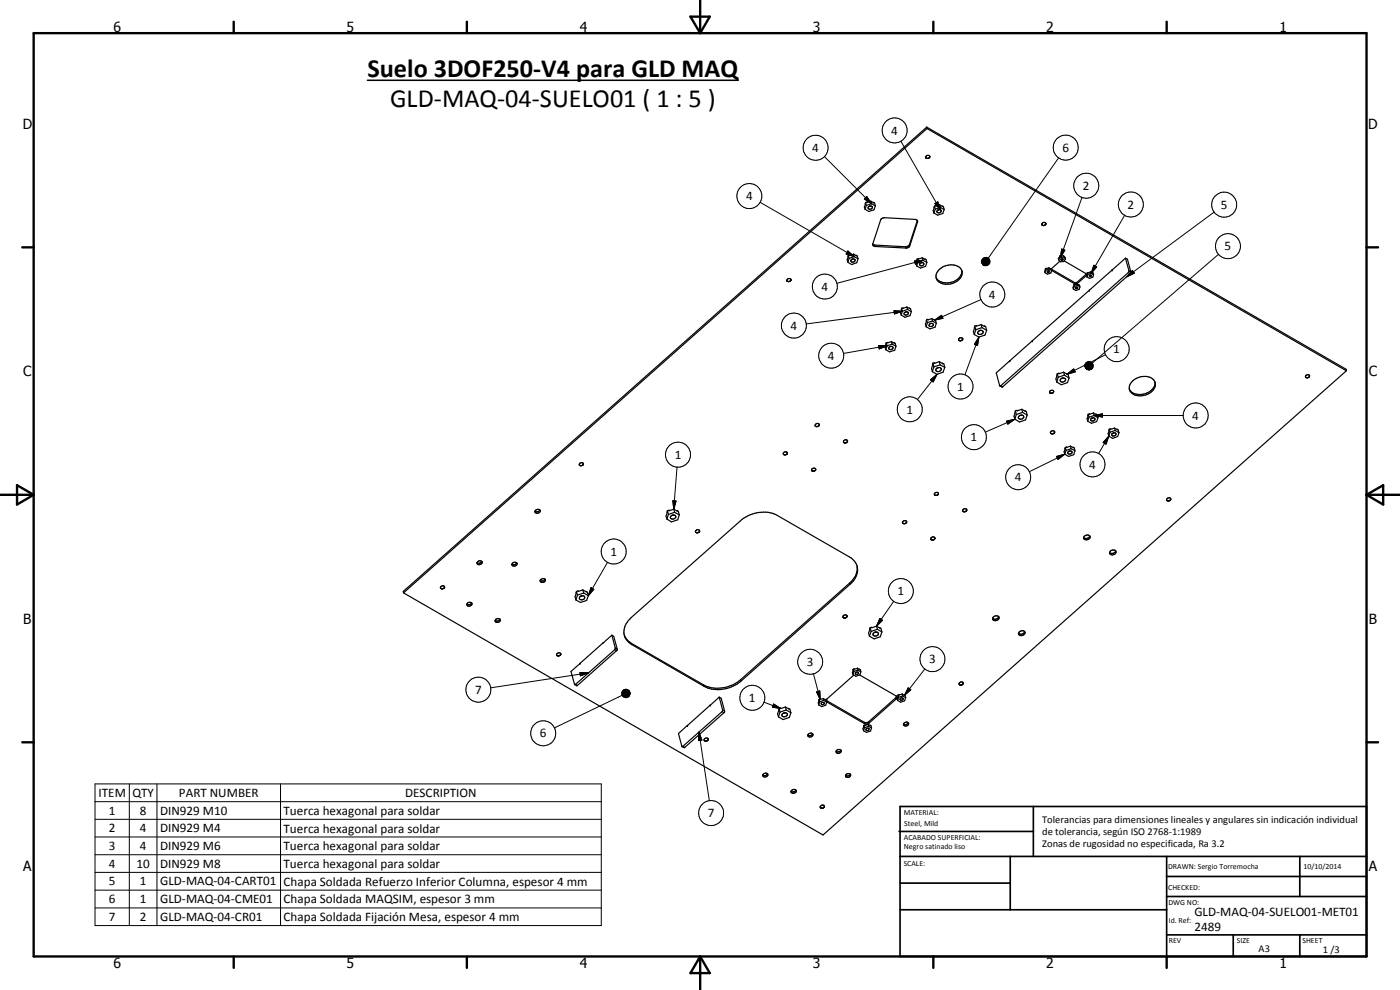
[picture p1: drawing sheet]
<svg xmlns="http://www.w3.org/2000/svg" width="420mm" height="297mm" viewBox="0 0 420 297" stroke-linecap="round" stroke-linejoin="round" font-family="sans-serif">
<g fill="none" stroke="#000" stroke-width=".35">
<path d="M278.1 38.1l-157.1 139.4 .1 .4M278.1 38.1l125.9 72.7 .1 .5M278.1 38.1l.1 .5M278.2 38.6l125.9 72.7M278.2 38.6l-157.1 139.3M277.8 47.2l.1 .2M277.9 47.4v.1M277.9 47.5h.4M278.6 47.5h-.1M278.8 47.4l-.8 .1M279 46.9a.64 .64 0 0 0-.8-.2 .64 .64 0 0 0-.3 .7M279 46.9v.1"/>
<path d="M279 46.9l-.2 .5M279 47v.2M254.6 76.6l-.4 1.3 .3 .8M254.6 76.6l.2 .9M254.8 77.5l-.3 1.2M255.4 78a.61 .61 0 0 1 .7-.3 .61 .61 0 0 1 .5 .6 .59 .59 0 0 1-.7 .4 .59 .59 0 0 1-.5-.7zM256 77.7l-.3 .1M256.2 76.2l-1.6 .4M256.2 76.2l1 .6 .3 .8M256.2 76.2l.2 .8M256.4 77l1.1 .6M256.4 77l-1.6 .5"/>
<path d="M257.5 77.6l-.4 1.2-1.5 .6-1.1-.7M259.8 60.7l-.4 1.4 .2 .7M259.8 60.7l.2 .9M260 61.6l-.4 1.2M260.6 62.1a.64 .64 0 0 1 .7-.3 .64 .64 0 0 1 .5 .6 .63 .63 0 0 1-.7 .4 .63 .63 0 0 1-.5-.5zM261.2 61.8h-.1M261.4 60.4l-1.6 .3M261.4 60.4l1.1 .5 .2 .9M261.4 60.4l.2 .7M261.6 61.1l1.1 .7M261.6 61.1l-1.6 .5M262.7 61.8l-.4 1.1-1.5 .6-1.2-.7"/>
<path d="M264.4 65.7l1.1-.4 9.1 .5 .6 .2 .2 .5-2.5 7.6-1 .3-9.2-.4-.7-.3-.1-.5zM275.2 77.7l-.3 1.3 .2 .8M275.2 77.7l.3 .9M275.3 66.1l-2.3 7.2-.6 .6-.7 .1-9.4-.5-.4-.2M275.5 78.6l-.4 1.2M276 79.1l.9-.3a.56 .56 0 0 1-.1 .9 .56 .56 0 0 1-.8-.6zM276.6 78.8l-.2 .1M276.8 77.3l-1.6 .4M276.8 77.3l1.1 .6 .3 .8M276.8 77.3l.2 .8M277 78.1l1.2 .6M277 78.1l-1.5 .5"/>
<path d="M278.2 78.7l-.4 1.2-1.5 .5-1.2-.6M280.4 61.8l-.3 1.4 .2 .7M280.4 61.8l.3 .9M280.7 62.7l-.4 1.2M281.3 63.2l.4-.3 .6 .1a.62 .62 0 0 1-.2 .8 .62 .62 0 0 1-.9-.2zM281.8 62.9l-.2 .1M282 61.5l-1.6 .3M282 61.5l1.1 .5 .3 .9M282 61.5l.2 .7M282.2 62.2l1.2 .7M282.2 62.2l-1.5 .5M283.4 62.9l-.5 1.2-1.5 .5-1.1-.7"/>
<path d="M312.7 67.4a.63 .63 0 0 1 .5-.6 .63 .63 0 0 1 .7 .4l-.6 .4M312.7 67.4l.1 .2M312.8 67.6l.4 .1M313.8 67.4l-.7 .3-.3-.1M313.9 67.2l-.1 .1M318 78.4l-2.5 2.3M318.1 76.8l-.5 .8 .1 .4M318.1 76.8h1.1M318.1 76.8l.2 .5M318.3 77.3l-.6 .7M318.5 77.8l.4-.2a.27 .27 0 0 1-.1 .5 .27 .27 0 0 1-.3-.3zM319.2 76.8l.5 1"/>
<path d="M319.2 76.8l.1 .3M319.3 77.1l.4 .7M319.3 77.1l-1 .2M319.4 78.3l6.8 4.1M319.7 77.8l-.5 .7h-1l-.5-.5M337.8 77.5l-34.8 30.8M337.8 77.5l.6 .3 1 3.8-.2 .4-38.3 34-.2 .1-.6-.3M337.8 77.5l1 3.8-.1 .4-38.6 34.1-1.1-3.9 4.1-3.7M236.3 84.4l.3 .1M236.8 84.5h-.2M237.1 84.3l-.3 .2M237.2 84.3a.5 .5 0 0 0 0-.7 .5 .5 0 0 0-.8 .1l-.3 .4 .2 .3"/>
<path d="M237.2 84.3l-.6 .2M237.3 84.1l-.2 .2M237.4 83.9v.2M270.6 92.5l-.4 1.3 .3 .7M270.6 92.5l.2 .9M270.8 93.4l-.3 1.1M271.4 93.9a.57 .57 0 0 1 .8-.4 .57 .57 0 0 1 .3 .8 .57 .57 0 0 1-.7 .3 .57 .57 0 0 1-.4-.7zM272 93.6h-.3M272.1 92.1l-1.5 .4M272.1 92.1l1.2 .5 .2 .9M272.1 92.1l.3 .7M272.4 92.8l1.1 .7"/>
<path d="M272.4 92.8l-1.6 .6M273.5 93.5l-.4 1.2-1.5 .5-1.1-.7M278.1 95.9l-.4 1.4 .2 .7M278.1 95.9l.2 .9M278.3 96.8l-.4 1.2M279 97.2l.7-.2a.47 .47 0 0 1 .4 .5 .47 .47 0 0 1-.5 .5l-.8-.3zM279.5 97l-.3 .1M279.6 95.6l-1.5 .3M279.6 95.6l1.1 .5 .3 .9M279.6 95.6l.3 .7M279.9 96.3l1.1 .7M279.9 96.3l-1.6 .5"/>
<path d="M281 97l-.4 1.2-1.5 .5-1.2-.7M281.8 81a4.6 4.6 0 0 1 6.7-.1 3.1 3.1 0 0 1-2.3 4 3.8 3.8 0 0 1-5.2-1.5v-1.1zM288.6 81.2a4.1 4.1 0 0 1-4.8 3.7 2.94 2.94 0 0 1-2.8-1.7M292.6 97.8l-.5 1.6 .3 1M292.6 97.8l.3 1.1M292.9 98.9l-.5 1.5M294.2 99.2h-.4M294.2 99.1a.65 .65 0 0 1 .9 .6 .65 .65 0 0 1-.9 .6h-.4a.54 .54 0 0 1-.4-.5 .54 .54 0 0 1 .4-.5M294.3 99.1l-.5 .2M294.5 97.4l-1.9 .4M294.5 97.4l1.3 .6 .3 1.1M294.5 97.4l.2 .9"/>
<path d="M294.7 98.3l1.4 .8M294.7 98.3l-1.8 .6M296.1 99.1l-.5 1.4-1.8 .6-1.4-.7M313.7 80.8h.1M313.7 80.8l-.1 1M313.8 80.6l-.1 .2M313.8 80.6l.1 .5M313.9 81.1l-.3 .7M314.4 81.4l.2-.1 .3 .1-.2 .3h-.3zM314.8 80.3l-1 .3M314.8 80.3l.7 .4M314.8 80.3l.1 .4"/>
<path d="M314.9 80.7l.7 .5M314.9 80.7l-1 .4M315.5 80.7l7.2 4.2 .5-.1 2.8-2.6M315.5 80.7l.1 .5M315.6 81.2l7.3 4.1 3.3-2.8M315.6 81.2l-.2 .7-1 .4-.8-.5M322.3 85.5l-.3 .8 .1 .4M322.3 85.5l.1 .5M322.4 86l-.3 .7M322.9 86.3l.3-.2 .2 .3-.5 .2zM323.2 85.2l-.9 .3M323.2 85.2l.8 .4 .1 .5"/>
<path d="M323.2 85.2l.2 .4M323.4 85.6l.7 .5M323.4 85.6l-1 .4M324.1 86.1l-.2 .7-1 .4-.8-.5M326.3 81.8l-.1 1.3M326.3 81.8l.2 .5M326.5 82.3l-.3 .8M326.9 87v.1M327 82.6l.6 .1-.5 .3zM327.4 81.6l-1.1 .2M327.4 81.6l.7 .4 .1 .4M327.4 81.6l.1 .4"/>
<path d="M327.5 82l.7 .4M327.5 82l-1 .3M328.2 82.4l-.3 .8-.9 .3-.8-.4M333.7 81h.1M266 102.9l-.4 1.3 .2 .7M266 102.9l.2 .9M266.2 103.8l-.4 1.1M266.8 104.2l.9-.3a.59 .59 0 0 1 .1 .9 .59 .59 0 0 1-.9 0zM267.4 103.9l-.3 .1M267.5 102.5l-1.5 .4M267.5 102.5l1.1 .5 .3 .9M267.5 102.5l.2 .8"/>
<path d="M267.7 103.3l-1.5 .5M267.7 103.3l1.2 .6M268.9 103.9l-.4 1.2-1.5 .5-1.2-.7M280 109l-.4 1.6 .2 .9M280 109l.3 1.1M280.3 110.1l-.5 1.4M281 110.7a.75 .75 0 0 1 .9-.5 .75 .75 0 0 1 .5 .9 .88 .88 0 0 1-.8 .4 .88 .88 0 0 1-.8-.5zM281.8 110.3l-.5 .1M281.9 108.5l-1.4 .5-.1-.2-.4 .2M281.9 108.5l1.3 .6 .3 1.1M281.9 108.5l.2 1M282.1 109.5l1.4 .7"/>
<path d="M282.1 109.5l-1.8 .6M283.5 110.2l-.5 1.5-1.8 .6-1.4-.8M287.9 102.2h.1M288.7 102.1l-.3 .1M288.8 102l.2-.3-.3-.4-.8 .1-.2 .7 .7 .1M288.9 101.6v.1M288.9 101.8l-.6 .4M303 108.3h.1M309.8 102.2h.1M315 117.7l.3 .3M316.2 117.4l-.2 .5-.7 .1M316.2 117.4a.65 .65 0 0 0-.7-.3 .65 .65 0 0 0-.5 .6"/>
<path d="M317.3 112.1l-.4 1.6 .2 .9M317.3 112.1l.3 1.1M317.6 113.2l-.5 1.4M318.9 113.5h-.3M319 113.4a.56 .56 0 0 1 .6 .1 .56 .56 0 0 1 .1 .7 .72 .72 0 0 1-.9 .5 .72 .72 0 0 1-.5-.9l.2-.3M319 113.4l-.5 .1M319.1 113.4l-.2 .1M319.2 111.7l-1.9 .4M319.2 111.7l1.3 .6 .3 1.1M319.2 111.7l.2 .9M319.4 112.6l1.4 .8M319.4 112.6l-1.8 .6"/>
<path d="M320.8 113.4l-.4 1.4-1.9 .6-1.4-.8M339.8 114.5a4.7 4.7 0 0 1 6.5-.5 2.97 2.97 0 0 1-2.2 4.4 3.7 3.7 0 0 1-5.1-1.5v-1.1zM346.6 114.6a4.2 4.2 0 0 1-5.2 3.7 2.88 2.88 0 0 1-2.5-1.6M391.8 113v.2M391.9 113.2l.1 .1M392 113.3h.5M393 113l-.4 .3M393 112.9l-.2-.5h-.6l-.4 .4 .2 .5M393 112.8v.3l-.6 .2M404.1 111.3l-157.1 139.2-125.9-72.6M174 139.7h.6M174 139.6l.1 .1"/>
<path d="M175 139.4l-.3 .3M175.1 139.3v-.3a.69 .69 0 0 0-.8-.1 .69 .69 0 0 0-.4 .7h.1M175.1 139.2l-.2 .4-.6 .1M235.2 136.4a.57 .57 0 0 1 .4-.8 .57 .57 0 0 1 .7 .5l-.3 .3h-.6M235.2 136.4h.5M235.2 136.4h.2M236.2 136.2l-.3 .2M236.3 136.1v.1M244.7 127.8l.2 .2M245.7 127.8l-.4 .2M245.7 127.8l-.6 .2-.4-.2M245.9 127.4l-.2 .4"/>
<path d="M245.9 127.4a.65 .65 0 0 0-.8-.3 .65 .65 0 0 0-.4 .7M245.9 127.4v.2M253.3 132.8h.1M253.4 132.9h.4M253.4 132.8l.2 .1M254 132.8l-.2 .1M254.2 132.7l-.2 .1M254.3 132.6a.52 .52 0 0 0-.2-.6 .52 .52 0 0 0-.7 .1l-.3 .5 .3 .3M254.3 132.5l-.4 .3M304.7 123.3l-.4 1.6 .3 .9M304.7 123.3l.3 1.1M305 124.4l-.4 1.4"/>
<path d="M305.7 125a.8 .8 0 0 1 .9-.5 .8 .8 0 0 1 .6 .7 .83 .83 0 0 1-.8 .6 .83 .83 0 0 1-.8-.7zM306.5 124.5l-.5 .2M306.7 122.8l-2 .5M306.7 122.8l1.3 .6 .3 1.1M306.7 122.8l.2 .9M306.9 123.7l1.4 .8M306.9 123.7l-1.9 .7M308.3 124.5l-.5 1.5-1.8 .6-1.4-.8M315.2 129.9a.59 .59 0 0 1 .6-.7 .59 .59 0 0 1 .6 .7l-.3 .2M315.2 129.9l.4 .3 .7-.2M315.2 129.9l.6 .3M316.5 129.7l-.1 .2"/>
<path d="M319.7 134.2l-.3 1.4 .2 .7M319.7 134.2l.2 .9M319.9 135.1l-.3 1.2M320.7 135.5l.9-.1a.62 .62 0 0 1-.2 .8 .62 .62 0 0 1-.8-.1l-.1-.3zM321.1 135.3l-.3 .1M321.3 133.9l-1.6 .3M321.3 133.9l1.1 .5 .2 .9M321.3 133.9l.2 .7M321.5 134.6l1.1 .7M321.5 134.6l-1.6 .5M322.6 135.3l-.4 1.1-1.5 .5-1.1-.6M326.6 124.3l-.3 1.3 .1 .8"/>
<path d="M326.6 124.3l.2 .9M326.8 125.2l-.4 1.2M327.5 125.5l.9-.1a.58 .58 0 0 1-.3 .9 .58 .58 0 0 1-.7-.5zM328 125.3l-.3 .1M328.2 123.9l-1.6 .4M328.2 123.9l1.1 .6 .2 .8M328.2 123.9l.2 .8M328.4 124.7l1.1 .6M328.4 124.7l-1.6 .5M329.5 125.3l-.4 1.2-1.5 .5-1.2-.6M332.9 128.8l-.3 1.3 .2 .8M332.9 128.8l.3 .9"/>
<path d="M333.2 129.7l-.4 1.2M333.7 130.2a.59 .59 0 0 1 .8-.4 .59 .59 0 0 1 .3 .8l-.9 .2-.2-.2zM334.3 129.8l-.3 .1M334.5 128.4l-1.6 .4M334.5 128.4l1.1 .5 .2 .9M334.5 128.4l.2 .8M334.7 129.2l1.1 .6M334.7 129.2l-1.5 .5M335.8 129.8l-.4 1.2-1.5 .5-1.1-.6M160.7 153.2a.69 .69 0 0 1 .9-.4 .69 .69 0 0 1 .4 .9 .76 .76 0 0 1-.9 .3 .76 .76 0 0 1-.5-.7zM162 153a.98 .98 0 0 1-1.4 .4M200.3 153.2l-.4 1.7 .2 .8"/>
<path d="M200.3 153.2l.3 1.1M200.6 154.3l-.5 1.4M201.3 154.9a.75 .75 0 0 1 .9-.4 .75 .75 0 0 1 .5 .8 .81 .81 0 0 1-.8 .5 .81 .81 0 0 1-.7-.7zM201.7 154.6h-.1M202.1 154.5l-.4 .1M202.2 152.8l-1.9 .4M202.2 152.8l1.4 .6 .3 1.1M202.2 152.8l.3 .9M202.5 153.7l1.4 .8M202.5 153.7l-1.9 .6M203.9 154.5l-.5 1.5-1.9 .6-1.4-.9M208.7 159.6l.1 .1"/>
<path d="M208.8 159.7l.1 .1M208.9 159.8l.3 .1M208.9 159.8l.5 .1M209.6 159.8l-.4 .1M209.8 159.7l-.3 .1M209.9 159.2a.64 .64 0 0 0-.8-.2 .64 .64 0 0 0-.3 .7M209.9 159.2l.1 .1M210 159.2l-.1 .4M210 159.3l-.3 .4M243.7 141.3h.7M244.7 141.1l-.3 .2M244.8 140.8a.67 .67 0 0 1-.6 .6 .67 .67 0 0 1-.7-.4 .7 .7 0 0 1 .6-.5 .7 .7 0 0 1 .7 .3"/>
<path d="M244.8 140.9v.1M270.9 157a.57 .57 0 0 1 .5-.8 .57 .57 0 0 1 .6 .6l-.1 .2M270.9 157l.4 .1 .5-.1M272.1 156.8l-.8 .3-.4-.1M272.1 156.5v.1M280.4 148.3l.1 .2M280.6 148.5l.7 .1M280.6 148.6l-.2-.5 .5-.4h.5l.2 .6-.3 .3M280.6 148.6h.1M281.3 148.6h-.2M281.5 148.5l-.2 .1M281.6 148.2v.1"/>
<path d="M288.9 153.2l.1 .2M289 153.4l.2 .1M289.1 153.5h.2M289.9 153.4l-.7 .1M290.1 153.2l-.6 .3M290.1 152.9v.2M290.1 153v.2M290.1 153.1l-.1 .2M290.1 153l-.2-.3h-.6l-.4 .4 .1 .3M350.2 150.1l.2 .2M350.2 150.1l.3 .2M350.4 150.3h.4"/>
<path d="M351.2 150l-.3 .2M351.3 149.9a.59 .59 0 0 0-.7-.6 .59 .59 0 0 0-.4 .8M351.4 149.6l-.2 .5-.4 .2M132.2 176.4l.3 .3M132.5 176.7h.3M133 176.6l-.5 .1M133 176.6l.4-.3a.61 .61 0 0 0-.7-.5 .61 .61 0 0 0-.5 .7l.3 .2M133.3 176.4l-.4 .3M133.4 176.2v.1M144.6 168.4a.65 .65 0 0 1 0 .7 .65 .65 0 0 1-.6 .3l-.6-.1-.2-.5M144.6 168.4l-.8-.1-.6 .5M144.6 168.4a.96 .96 0 0 1-1.4 .4"/>
<path d="M153.9 168.9a.66 .66 0 0 1 .9-.2 .66 .66 0 0 1 .2 .9 .8 .8 0 0 1-1.4-.2zM155.1 168.9a1.01 1.01 0 0 1-1.5 .4M163.5 173.8a.91 .91 0 0 1-1.4 .4M163.5 173.7a.73 .73 0 0 1-.5 1 .73 .73 0 0 1-.9-.6M163.5 173.7a1.07 1.07 0 0 0-1.4 .4M173 177.5l-.4 1.6 .2 .9M173 177.5l.3 1.1M173.3 178.6l-.5 1.4M173.9 179.2a.78 .78 0 0 1 1-.5 .78 .78 0 0 1 .5 .9 .77 .77 0 0 1-.9 .5 .77 .77 0 0 1-.6-.9zM174.8 178.7l-.5 .2M174.9 177l-1.9 .5M174.9 177l1.3 .6 .4 1.1"/>
<path d="M174.9 177l.3 .9M175.2 177.9l1.4 .8M175.2 177.9l-1.9 .7M176.6 178.7l-.5 1.5-1.9 .6-1.4-.8M257.2 169.7a5.5 5.5 0 0 1-2.2 5.2l-32.7 29a10.3 10.3 0 0 1-11.2 1.6l-21.6-12.5-1.2-.9-1-1.7M279.3 161.7a.62 .62 0 0 1 .6-.6 .62 .62 0 0 1 .7 .5l-.4 .4M279.3 161.7l.2 .3h.6M279.3 161.7l.3 .3M280.5 161.7l-.7 .4M280.6 161.5l-.1 .2M325.4 160.9a.9 .9 0 0 1 1.1-.4 .9 .9 0 0 1 .6 .9 1.05 1.05 0 0 1-1 .6 1.05 1.05 0 0 1-.9-.7zM327.1 160.8a1.17 1.17 0 0 1-1.9 .5"/>
<path d="M333.3 165.3a.83 .83 0 0 1 1.1-.3 .83 .83 0 0 1 .4 1.1 .97 .97 0 0 1-1 .4 .97 .97 0 0 1-.8-.8zM334.8 165.3a1.15 1.15 0 0 1-1.8 .5M140.4 180.9l.8-.2a.62 .62 0 0 1 .4 .8 .62 .62 0 0 1-.9 .4l-.6-.4zM141.6 180.9a.97 .97 0 0 1-1.5 .4M148.8 185.8a.67 .67 0 0 1 .9-.2 .67 .67 0 0 1 .3 .9 .8 .8 0 0 1-1.4-.2zM150 185.8l-.7 .6-.7-.2M167.2 196.7l.3 .1M167.8 196.8h-.3M168.1 196.6l-.4 .2M168.1 196.6a.47 .47 0 0 0 .1-.6 .47 .47 0 0 0-.7-.1l-.4 .4 .1 .4M168.1 196.6l-.6 .2M168.3 196.3l-.2 .3"/>
<path d="M174.1 199l-2.7 2.5 1.1 3.9M180.9 193h.1M180.9 193l-6.8 6.1M183.6 190.6l.6 .3 1 4.2-11.9 10.6h-.3l-.5-.3M183.6 190.6l1.1 3.9-.2 .4-12 10.5M183.6 190.6l-2.7 2.4M189.4 185.3l32.8-29a10 10 0 0 1 11.1-1.6l21.7 12.4a4.6 4.6 0 0 1 .6 7.7l-33.2 29.5a10.3 10.3 0 0 1-11.1 1.6l-21.7-12.5a4.6 4.6 0 0 1-.6-7.6zM253 185.1l.3 .3M253 185.1l.1 .2M253.3 185.4h.1M253.3 185.4h.4M254.2 185v-.3a.72 .72 0 0 0-.7-.2 .72 .72 0 0 0-.5 .6"/>
<path d="M254.2 184.9l-.6 .5M254.2 185l-.5 .4M261.1 188.3l-.4 1.6 .2 1M261.1 188.3l.3 1.1M261.4 189.4l-.5 1.5M262.1 190a.88 .88 0 0 1 .8-.4 .88 .88 0 0 1 .7 .5 .89 .89 0 0 1-.7 .7 .89 .89 0 0 1-.9-.4zM262.9 189.6l-.5 .1M263 187.9l-1.9 .4M263 187.9l1.4 .6 .3 1.1M263 187.9l.3 .9M263.3 188.8l1.4 .8M263.3 188.8l-1.9 .6"/>
<path d="M264.7 189.6l-.5 1.5-1.9 .6-1.4-.8M298.2 185l1.2-.2a.82 .82 0 0 1 .3 1.1 .82 .82 0 0 1-1.1 .3l-.7-.4v-.3zM299.8 185a1.21 1.21 0 0 1-1.9 .5M306 189.5a.85 .85 0 0 1 1-.3 .85 .85 0 0 1 .5 1 .91 .91 0 0 1-1 .6 .91 .91 0 0 1-.7-1zM307.5 189.5a1.14 1.14 0 0 1-1.8 .5M215.8 209.2l-12.2 10.9 1.1 3.8M215.8 209.2l1.1 3.9-.1 .3-11.9 10.6-.2-.1M215.8 209.2l.6 .3 1.1 3.9-.2 .4-11.9 10.5-.7-.3M233.8 212.6l-.4 1.6 .2 .9M233.8 212.6l.3 1.1M234.1 213.7l-.5 1.4M234.8 214.2a.84 .84 0 0 1 .8-.3 .84 .84 0 0 1 .7 .6 .93 .93 0 0 1-.8 .6 .93 .93 0 0 1-.9-.5z"/>
<path d="M235.6 213.9l-.5 .1M235.7 212.1l-1.9 .5M235.7 212.1l1.4 .7 .3 1.1M235.7 212.1l.3 .9M236 213l1.4 .9M236 213l-1.9 .7M237.4 213.9l-.5 1.4-1.9 .6-1.4-.8M245.8 209.8l-.2 1.1 .1 .6M245.8 209.8l.2 .8M246 210.6l-.3 .9M247.1 209.6l-1.3 .2M247.1 209.6l.8 .4 .2 .7"/>
<path d="M247.1 209.6l.1 .5M247.2 210.1l.9 .6M247.2 210.1l-1.2 .5M248.1 210.7l-.3 .9-1.2 .4-.9-.5M256 202.4l.9 .5 1.2-.4M256.1 200.8l-.3 1 .2 .6M256.1 200.8l.2 .7M256.2 202.6l-8 7.1-.2 .4M256.3 201.5l-.3 .9M256.7 201.8l.5-.2a.34 .34 0 0 1 .4 .3 .34 .34 0 0 1-.3 .4h-.5zM257.3 200.5l-1.2 .3M257.3 200.5l.9 .4 .1 .7"/>
<path d="M257.3 200.5l.2 .5M257.5 201l.8 .6M257.5 201l-1.2 .5M258 202.5l11 6.4M258.3 201.6l-.2 .9M259.3 217.6l-.3 1.1 .2 .5M259.3 217.6l.1 .7M259.4 218.3l-.2 .9M260 218.6h.8a.5 .5 0 0 1-.3 .6 .5 .5 0 0 1-.6-.3zM260.5 217.3l.9 .4 .2 .7M260.5 217.3l-1.2 .3M260.5 217.3l.2 .6"/>
<path d="M260.7 217.9l.9 .5M260.7 217.9l-1.3 .4M261.6 218.4l-.3 .9-1.3 .5-.8-.6M269 208.9l.2 .4-.3 .5-8.1 7.1-.8 .4-.6-.2-11.3-6.6M269.1 208.9l-.3 .5-8.6 7.4-.8-.1-11.4-6.6M269.5 208.5l-.2 1.1 .1 .5M269.5 208.5l.2 .7M269.7 209.2l-.3 .9M270.2 209.6a.4 .4 0 0 1 .5-.3 .4 .4 0 0 1 .3 .4 .4 .4 0 0 1-.4 .4l-.4-.1zM270.8 208.2l-1.3 .3M270.8 208.2l.8 .5 .2 .6M270.8 208.2l.1 .6"/>
<path d="M270.9 208.8l.9 .5M270.9 208.8l-1.2 .4M271.3 217a.69 .69 0 0 1 .9-.4 .69 .69 0 0 1 .3 1 .69 .69 0 0 1-.8 .3 .69 .69 0 0 1-.4-.9zM271.8 209.3l-.3 1-1.2 .4-.9-.6M272.6 216.8l-.2 .4-.5 .2-.7-.2M288 205.4l.3 .1M288.9 205.4l-.4 .1M289 205.2l-.3 .3M289.1 204.9l-.1 .4M289.1 205l-.1 .1M289.1 205a.59 .59 0 0 0-.8-.4 .59 .59 0 0 0-.3 .9h.5M211.3 222l.3 .3"/>
<path d="M212.4 222.2l-.4 .1M212.5 221.7l-.1 .5M212.5 221.9v.1M212.5 221.8a.59 .59 0 0 0-.8-.3 .59 .59 0 0 0-.2 .8l.9-.2M229 232.3a.79 .79 0 0 1 .8-.3 .79 .79 0 0 1 .7 .5 .84 .84 0 0 1-.8 .6 .84 .84 0 0 1-.8-.4zM230.3 232.2a.91 .91 0 0 1-1.4 .3M237.5 237.2a.68 .68 0 0 1 .9-.4 .68 .68 0 0 1 .4 .9 .73 .73 0 0 1-.8 .4 .73 .73 0 0 1-.6-.7zM238.8 237a.94 .94 0 0 1-1.4 .4M242.6 220.3a.71 .71 0 0 1 .8-.4 .71 .71 0 0 1 .5 .8 .7 .7 0 0 1-.8 .5 .7 .7 0 0 1-.5-.9zM243.9 220.1l-.2 .4-.5 .2-.8-.2M251 225.2a.74 .74 0 0 1 .9-.4 .74 .74 0 0 1 .5 .8 .82 .82 0 0 1-.8 .5 .82 .82 0 0 1-.7-.5zM252.4 225l-.6 .6-.9-.2"/>
<path d="M253.9 232.5a.79 .79 0 0 1 .8-.4 .79 .79 0 0 1 .6 .6 .77 .77 0 0 1-.8 .6 .77 .77 0 0 1-.7-.7zM255.2 232.3a.91 .91 0 0 1-1.4 .4M246.3 242.4l.6 .1M246.3 242.4l.4 .1M247 242.4l-.2 .1M247.2 242.3l-.3 .2M247.3 242.2a.5 .5 0 0 0-.1-.7 .5 .5 0 0 0-.7 .2l-.3 .4 .1 .3M247.4 241.9l-.2 .5"/>
<circle cx="246.9" cy="211.1" r=".43"/>
</g>
<g fill="none" stroke="#000" stroke-width=".3">
<path d="M247.4 47l14.2 14.1M259.4 59.7l.7-.7 1.5 2.1zM270.4 42.4l11.9 20.6M317.7 47.4l-21.1 30.1M324.7 59.2l-6.4 18.1M228.1 60.7l28.3 16.3M254.5 75.3l1.9 1.7-2.5-.8zM262.5 73.5l.2 .5M271.7 74l.2 .4M273 73.3v.5M274.5 78.3l2.5-.2-2.3 1.1zM275.3 66.2l.1 .4"/>
<path d="M277 78.1l-25.8 6.9M280.6 61.1l.9-.5 .8 2.4zM294.6 78.3l.5 1.2zM294.6 78.6l.5 .9zM294.7 78.1l.4 1.4-.5-1.2zM294.7 78.9l.4 .6zM294.8 77.8l.3 1.7-.4-1.4zM294.8 79.1l.3 .4zM294.9 79.3l.2 .2zM295 77.6l.2-.2-.1 2.1zM295 77.6l.1 1.9-.3-1.7zM295.1 77.4v2.1"/>
<path d="M295.1 79.5l.5 .2zM295.1 79.5l.8 .2zM295.1 79.5l1.1 .2zM295.1 79.5l1.3 .1zM295.1 79.5l1.5-.1-.2 .2zM295.1 79.5l1.7-.3zM295.1 79.5l1.9-.5-.2 .2zM295.1 79.5l2-.7-.1 .2zM295.1 79.5l2-1v.3zM295.1 79.5l2-1.3v.3zM295.1 79.5l1.9-1.5 .1 .2zM295.2 77.4l.2-.1-.3 2.2z"/>
<path d="M295.3 77.3v2.2M295.4 77.3h.3l-.6 2.2zM295.7 77.3l.2-.1-.8 2.3zM295.9 77.2l.3 .1-1.1 2.2zM296.2 77.3l.2 .1-1.3 2.1zM296.4 77.4l.3 .1-1.6 2zM296.7 77.5l.2 .2-1.8 1.8zM296.9 77.7l.1 .3-1.9 1.5zM318.6 74.7l1 .4-1.3 2.2zM328.3 79.6l.8 .5-1.6 1.9zM337.5 64.6l-10 17.4M364.4 63.6l-26.3 19.5"/>
<path d="M365.7 76.3l-37.9 32.6M268.3 93.2l2.5 .2-2.4 .8zM270.8 93.4l-28.8 3.8M280.5 96.1l2.1-1.5 .4 .9zM294.4 89.9l-13.9 6.2M322.6 84.8l.1 .5M323.2 84.8v.3M326 82.2l.1 .4M338.6 81.8l.6 .3M338.8 81.3l.6 .3M339.8 81.2l.6 .8-2.3 1.1zM263.7 103.7l2.5 .1-2.3 .9z"/>
<path d="M266.2 103.8l-13.1 2.2M279.3 114l1.9-1.7-1.1 2.3zM281.2 112.3l-5.9 7.6M293.8 101.1l-.4 2.6-1-.4zM293.8 101.1l-4.2 11.3M300.4 115.7l.5 .3M320.2 112.3l2-1.6 .5 .9zM325.6 109.8l.3 .7zM325.6 109.5l.3 1zM325.7 109.3l.2 1.2zM325.7 110.1l.2 .4zM325.7 110.3l.2 .2z"/>
<path d="M325.8 109.1l.1 1.4zM325.9 110.5l.4 .4zM325.9 110.5l.7 .5zM325.9 110.5l.9 .5zM325.9 110.5l1.2 .5zM325.9 110.5l1.5 .4zM325.9 110.5l1.7 .2-.2 .2zM325.9 110.5h1.9l-.2 .2zM325.9 110.5l2-.2-.1 .2zM325.9 110.5l2.2-.4-.2 .2zM325.9 110.5l2.2-.7v.3zM325.9 110.5l2.2-1v.3z"/>
<path d="M325.9 110.5l2.1-1.2 .1 .2zM325.9 110.5l2-1.5 .1 .3zM325.9 110.5l1.8-1.7 .2 .2zM325.9 110.4h2M326 108.8l.2-.1-.3 1.8zM326 108.8l-.1 1.7-.1-1.4zM326.2 108.7l.2-.2-.5 2zM326.4 108.5h.3l-.8 2zM326.7 108.5h.3l-1.1 2zM327 108.5h.2l-1.3 2zM327.2 108.5l.3 .2-1.6 1.8zM327.5 108.7l.2 .1-1.8 1.7z"/>
<path d="M331.8 106.4l-11.6 5.9M302.1 126.4l2.5-.6-2.1 1.5zM304.6 125.8l-8.9 3.9M317.1 136.9l2.5-.6-2.1 1.5zM319.6 136.3l-10.7 5.2M328.4 124.7l2.5-.5v.9zM328.4 124.7h26.7M332.8 130.9l-.9 2.4-.8-.5zM332.8 130.9l-3.1 5.2M201.9 150.2l1 .1-.7 2.5zM203.2 140.1l-1 12.7M177.4 176.3l.8 .5-1.6 1.9z"/>
<path d="M182.3 168.7l-5.7 10M255 174.9l.2 .4M184.5 194.9l.5 .3M184.6 194.4l.6 .3M189.5 193l.1 .4M264.1 185.5l.8 .6-1.9 1.8zM268.2 180.4l-5.2 7.5M172.8 205.3l.5 .4M174.1 201.8l2.5 .1-2.4 .9zM176.6 201.9l-29.3 4.5M186.6 207.9l2.3-.4-2.3 .7zM186.6 208.2l2.3-.7-2.3 1z"/>
<path d="M186.6 207.7l2.3-.2-2.3 .4zM186.6 208.5l2.3-1-2.1 1.2zM186.6 207.6h2.3M186.7 208.6l-20.3 9.8M186.8 207.4l2.1 .1-2.3 .2zM186.8 208.7l2.1-1.2-2 1.5zM186.8 207.4h2.1M186.9 207.2l.2-.1 1.8 .4zM186.9 207.2l2 .3-2.1-.1zM186.9 209l2-1.5-1.8 1.6zM187.1 207.1l.3-.2 1.5 .6zM187.1 209.1l1.8-1.6-1.5 1.8z"/>
<path d="M187.4 206.9l.2-.1 1.3 .7zM187.6 206.8h.3l1 .7zM187.9 206.8l1 .7zM188.1 206.9l.8 .6zM188.4 207l.5 .5zM188.6 207.1l.3 .4zM188.9 207.5l-1.2 1.8h-.3zM188.9 207.5l-1 1.8h-.2zM188.9 207.5l-.7 1.8h-.3zM188.9 207.5l-.5 1.7-.2 .1zM188.9 207.5l-.2 1.5-.3 .2zM188.9 207.5l-.2 1.5z"/>
<path d="M188.9 207.5l-.1 1.3zM188.9 207.5l.1 1.1zM188.9 207.5l.1 .8zM188.9 207.5l.1 .6zM188.9 207.5l.1 .3zM209.8 219.7l.8 2.3-1 .2zM209.8 219.7l3.1 20.5M211.1 205.5l.2 .4M216.7 213.5l.5 .4M216.9 213l.6 .4M222.3 203.9l.1 .4M229.3 210.7l5 1.9"/>
<path d="M232.2 211.2l2.1 1.4-2.5-.4zM244.1 202.2l2.1 7.7M245.1 207.6l.9-.3 .2 2.6zM248.2 210.3l.1 .4M259.4 216.7v.4M260.7 216.5l.1 .4M268.8 209.4l.1 .4M272.6 206.4l.7 .6-1.9 1.7zM277.6 200.7l-6.2 8M28.5 235.2h152v42.5h-152zM38.8 235.2v42.5M47.1 235.2v42.5"/>
<path d="M84.2 235.2v42.5M205 223.9l.5 .3M28.5 240.5h152M28.5 245.8h152M28.5 251.1h152M28.5 256.5h152M28.5 261.7h152M28.5 267.1h152M28.5 272.4h152"/>
<circle cx="268.5" cy="39.1" r="3.8"/>
<circle cx="224.9" cy="58.8" r="3.8"/>
<circle cx="244.8" cy="44.3" r="3.7"/>
<circle cx="319.8" cy="44.3" r="3.8"/>
<circle cx="326" cy="55.7" r="3.8"/>
<circle cx="339.4" cy="61.4" r="3.8"/>
<circle cx="367.4" cy="61.4" r="3.8"/>
<circle cx="368.5" cy="73.9" r="3.8"/>
<circle cx="238.3" cy="97.7" r="3.7"/>
<circle cx="247.5" cy="86" r="3.8"/>
<circle cx="297.8" cy="88.4" r="3.7"/>
<circle cx="249.4" cy="106.7" r="3.7"/>
<circle cx="288.3" cy="116" r="3.8"/>
<circle cx="335.1" cy="104.8" r="3.8"/>
<circle cx="203.5" cy="136.4" r="3.8"/>
<circle cx="273" cy="122.8" r="3.8"/>
<circle cx="292.3" cy="131.2" r="3.7"/>
<circle cx="327.9" cy="139.3" r="3.8"/>
<circle cx="358.8" cy="124.7" r="3.7"/>
<circle cx="305.6" cy="143.2" r="3.7"/>
<circle cx="184.2" cy="165.5" r="3.8"/>
<circle cx="270.4" cy="177.3" r="3.8"/>
<circle cx="243.1" cy="198.6" r="3.7"/>
<circle cx="279.8" cy="197.8" r="3.7"/>
<circle cx="143.6" cy="206.9" r="3.8"/>
<circle cx="225.8" cy="209.4" r="3.8"/>
<circle cx="163" cy="220" r="3.7"/>
<circle cx="213.4" cy="244" r="3.7"/>
</g>
<g fill="#000">
<circle cx="315.5" cy="80.7" r=".18"/>
<circle cx="326.9" cy="87.1" r=".18"/>
<circle cx="333.7" cy="81" r=".18"/>
<circle cx="303.1" cy="108.2" r=".18"/>
<circle cx="309.8" cy="102.2" r=".18"/>
<circle cx="174.1" cy="199.1" r=".18"/>
<circle cx="206.3" cy="217.6" r=".18"/>
<circle cx="206.3" cy="217.7" r=".18"/>
<circle cx="213.1" cy="211.6" r=".18"/>
</g>
<path d="M110.3 24.1h111.3" fill="none" stroke="#000" stroke-width=".46"/>
<g fill="none" stroke="#000" stroke-width=".71">
<path d="M10.1 9.9h400v277.1h-400zM70.1 6.5v3.4M140.1 6.5v3.4M207.2 5h5.8l-2.9 4.9zM210.1 0v9.9M280.1 6.5v3.4M350.1 6.5v3.4M6.7 74.2h3.4M410.1 74.2h3.5M.1 148.5h10M5.1 145.6l5 2.9-5 2.9zM410.1 148.5h10"/>
<path d="M410.1 148.5l5-2.9v5.8zM6.7 222.7h3.4M410.1 222.7h3.5M70.1 287v3.4M140.1 287v3.4M210.1 287v10M210.1 287l2.9 5h-5.8zM280.1 287v3.4M350.1 287v3.4"/>
</g>
<g fill="none" stroke="#000" stroke-width=".51">
<path d="M269.8 249.5h40.3M270.1 242h140v45h-140zM270.1 257h140M303.2 257v16M310.1 242v15M350.1 257v30M390.1 257v12M270.1 265h33.1M270.1 273h80M350.1 269h60M350.1 263h60M350.1 280.5h60"/>
<path d="M370.1 280.5v6.5M390.1 280.5v6.5"/>
</g>
<g fill="#000">
<path d="M259.4 59.7l.7-.7 1.5 2.1zM254.5 75.3l1.9 1.7-2.5-.8zM274.5 78.3l2.5-.2-2.3 1.1zM280.6 61.1l.9-.5 .8 2.4zM295.1 79.5l.5 .2zM295.1 79.5l.8 .2zM295.1 79.5l1.1 .2zM295.1 79.5l1.3 .1zM295.1 79.5l1.5-.1-.2 .2zM295.1 79.5l1.7-.3zM295.1 79.5l1.9-.5-.2 .2zM295.1 79.5l2-.7-.1 .2z"/>
<path d="M295.1 79.5l2-1v.3zM295.1 79.5l2-1.3v.3zM295.1 79.5l1.9-1.5 .1 .2zM296.9 77.7l.1 .3-1.9 1.5zM296.7 77.5l.2 .2-1.8 1.8zM296.4 77.4l.3 .1-1.6 2zM296.2 77.3l.2 .1-1.3 2.1zM295.9 77.2l.3 .1-1.1 2.2zM295.7 77.3l.2-.1-.8 2.3zM295.4 77.3h.3l-.6 2.2zM295 77.6l.1 1.9-.3-1.7zM294.8 77.8l.3 1.7-.4-1.4z"/>
<path d="M294.7 78.1l.4 1.4-.5-1.2zM294.6 78.3l.5 1.2zM294.6 78.6l.5 .9zM294.7 78.9l.4 .6zM294.8 79.1l.3 .4zM294.9 79.3l.2 .2zM318.6 74.7l1 .4-1.3 2.2zM328.3 79.6l.8 .5-1.6 1.9zM268.3 93.2l2.5 .2-2.4 .8zM280.5 96.1l2.1-1.5 .4 .9zM339.8 81.2l.6 .8-2.3 1.1zM263.7 103.7l2.5 .1-2.3 .9z"/>
<path d="M279.3 114l1.9-1.7-1.1 2.3zM293.8 101.1l-.4 2.6-1-.4zM320.2 112.3l2-1.6 .5 .9zM325.9 110.5l.4 .4zM325.9 110.5l.7 .5zM325.9 110.5l.9 .5zM325.9 110.5l1.2 .5zM325.9 110.5l1.5 .4zM325.9 110.5l1.7 .2-.2 .2zM325.9 110.5h1.9l-.2 .2zM325.9 110.5l2.2-.4-.2 .2zM325.9 110.5l2.2-.7v.3z"/>
<path d="M325.9 110.5l2.2-1v.3zM325.9 110.5l2.1-1.2 .1 .2zM325.9 110.5l2-1.5 .1 .3zM325.9 110.5l1.8-1.7 .2 .2zM327.5 108.7l.2 .1-1.8 1.7zM327.2 108.5l.3 .2-1.6 1.8zM327 108.5h.2l-1.3 2zM326.7 108.5h.3l-1.1 2zM326.4 108.5h.3l-.8 2zM326.2 108.7l.2-.2-.5 2zM326 108.8l.2-.1-.3 1.8zM326 108.8l-.1 1.7-.1-1.4z"/>
<path d="M325.8 109.1l.1 1.4zM325.7 109.3l.2 1.2zM325.6 109.5l.3 1zM325.6 109.8l.3 .7zM325.7 110.1l.2 .4zM325.7 110.3l.2 .2zM302.1 126.4l2.5-.6-2.1 1.5zM317.1 136.9l2.5-.6-2.1 1.5zM328.4 124.7l2.5-.5v.9zM332.8 130.9l-.9 2.4-.8-.5zM201.9 150.2l1 .1-.7 2.5zM177.4 176.3l.8 .5-1.6 1.9z"/>
<path d="M264.1 185.5l.8 .6-1.9 1.8zM174.1 201.8l2.5 .1-2.4 .9zM188.6 207.1l.3 .4zM188.4 207l.5 .5zM188.1 206.9l.8 .6zM187.9 206.8l1 .7zM187.6 206.8h.3l1 .7zM187.4 206.9l.2-.1 1.3 .7zM187.1 207.1l.3-.2 1.5 .6zM186.9 207.2l.2-.1 1.8 .4zM186.6 207.9l2.3-.4-2.3 .7zM186.6 208.2l2.3-.7-2.3 1z"/>
<path d="M186.6 208.5l2.3-1-2.1 1.2zM186.8 208.7l2.1-1.2-2 1.5zM186.9 209l2-1.5-1.8 1.6zM187.1 209.1l1.8-1.6-1.5 1.8zM188.9 207.5l-1.2 1.8h-.3zM188.9 207.5l-1 1.8h-.2zM188.9 207.5l-.7 1.8h-.3zM188.9 207.5l-.5 1.7-.2 .1zM188.9 207.5l-.2 1.5-.3 .2zM188.9 207.5l-.2 1.5zM188.9 207.5l-.1 1.3zM188.9 207.5l.1 1.1z"/>
<path d="M188.9 207.5l.1 .8zM188.9 207.5l.1 .6zM188.9 207.5l.1 .3zM232.2 211.2l2.1 1.4-2.5-.4zM245.1 207.6l.9-.3 .2 2.6zM272.6 206.4l.7 .6-1.9 1.7zM209.8 219.7l.8 2.3-1 .2z"/>
</g>
<path d="M186.6 207.7h2.3" fill="none" stroke="#000" stroke-width=".42"/>
<g font-size="7.9">
<text x="110.3" y="23">Suelo 3DOF250-V4 para GLD MAQ</text>
<text x="117.1" y="32">GLD-MAQ-04-SUELO01 ( 1 : 5 )</text>
</g>
<g font-size="4.2">
<text x="34" y="9.6">6</text>
<text x="104" y="9.6">5</text>
<text x="174" y="9.6">4</text>
<text x="244" y="9.6">3</text>
<text x="314" y="9.6">2</text>
<text x="384" y="9.6">1</text>
<text x="6.8" y="38.7">D</text>
<text x="410.6" y="38.7">D</text>
<text x="7" y="112.9">C</text>
<text x="410.8" y="112.9">C</text>
<text x="7" y="187.1">B</text>
<text x="410.8" y="187.1">B</text>
<text x="7" y="261.4">A</text>
<text x="410.8" y="261.4">A</text>
<text x="34" y="290.4">6</text>
<text x="104" y="290.4">5</text>
<text x="174" y="290.4">4</text>
<text x="244" y="290.4">3</text>
<text x="314" y="290.4">2</text>
<text x="384" y="290.4">1</text>
</g>
<g font-size="3.9">
<text x="267.5" y="40.4">4</text>
<text x="243.8" y="45.6">4</text>
<text x="318.8" y="45.6">6</text>
<text x="325" y="57">2</text>
<text x="223.9" y="60.1">4</text>
<text x="338.4" y="62.7">2</text>
<text x="366.4" y="62.7">5</text>
<text x="367.5" y="75.1">5</text>
<text x="246.6" y="87.3">4</text>
<text x="296.8" y="89.6">4</text>
<text x="237.2" y="99">4</text>
<text x="248.5" y="108">4</text>
<text x="334.1" y="106">1</text>
<text x="287.3" y="117.3">1</text>
<text x="272" y="124.1">1</text>
<text x="357.8" y="125.9">4</text>
<text x="202.5" y="137.7">1</text>
<text x="291.3" y="132.5">1</text>
<text x="326.9" y="140.6">4</text>
<text x="304.6" y="144.4">4</text>
<text x="183.2" y="166.8">1</text>
<text x="269.4" y="178.6">1</text>
<text x="242.1" y="199.9">3</text>
<text x="278.8" y="199.1">3</text>
<text x="142.6" y="208.2">7</text>
<text x="224.8" y="210.6">1</text>
<text x="162" y="221.3">6</text>
<text x="29.6" y="239.1">ITEM</text>
<text x="39.7" y="239.1">QTY</text>
<text x="53.7" y="239.1">PART NUMBER</text>
<text x="121.6" y="239.1">DESCRIPTION</text>
<text x="32.7" y="244.4">1</text>
<text x="42" y="244.4">8</text>
<text x="48" y="244.4">DIN929 M10</text>
<text x="85.1" y="244.5">Tuerca hexagonal para soldar</text>
<text x="212.4" y="245.2">7</text>
<text x="32.7" y="249.8">2</text>
<text x="42" y="249.7">4</text>
<text x="48" y="249.8">DIN929 M4</text>
<text x="85.1" y="249.9">Tuerca hexagonal para soldar</text>
<text x="32.7" y="255.1">3</text>
<text x="42" y="255.1">4</text>
<text x="48" y="255.1">DIN929 M6</text>
<text x="85.1" y="255.1">Tuerca hexagonal para soldar</text>
<text x="32.7" y="260.4">4</text>
<text x="41" y="260.4">10</text>
<text x="48" y="260.4">DIN929 M8</text>
<text x="85.1" y="260.5">Tuerca hexagonal para soldar</text>
<text x="32.7" y="265.7">5</text>
<text x="42" y="265.7">1</text>
<text x="48" y="265.7">GLD-MAQ-04-CART01</text>
<text x="85.1" y="265.8">Chapa Soldada Refuerzo Inferior Columna, espesor 4 mm</text>
<text x="32.7" y="271">6</text>
<text x="42" y="271">1</text>
<text x="48" y="271">GLD-MAQ-04-CME01</text>
<text x="85.1" y="271.1">Chapa Soldada MAQSIM, espesor 3 mm</text>
<text x="358.5" y="275">GLD-MAQ-04-SUELO01-MET01</text>
<text x="32.7" y="276.3">7</text>
<text x="42" y="276.4">2</text>
<text x="48" y="276.4">GLD-MAQ-04-CR01</text>
<text x="85.1" y="276.4">Chapa Soldada Fijación Mesa, espesor 4 mm</text>
<text x="358.5" y="279.4">2489</text>
</g>
<g font-size="3.1">
<text x="312.7" y="246.8">Tolerancias para dimensiones lineales y angulares sin indicación individual</text>
<text x="312.7" y="250.4">de tolerancia, según ISO 2768-1:1989</text>
<text x="312.7" y="254">Zonas de rugosidad no especificada, Ra 3.2</text>
<text x="377.7" y="285.6">A3</text>
<text x="397" y="285.9">1 /3</text>
</g>
<g font-size="2.4">
<text x="271.2" y="244.4">MATERIAL:</text>
<text x="271.3" y="252">ACABADO SUPERFICIAL:</text>
<text x="271.4" y="247.9">Steel, Mild</text>
<text x="271.3" y="254.6">Negro satinado liso</text>
<text x="271.2" y="259.7">SCALE:</text>
<text x="350.6" y="260.8">DRAWN: Sergio Torremocha</text>
<text x="391.2" y="260.6">10/10/2014</text>
<text x="350.6" y="267">CHECKED:</text>
<text x="350.6" y="271.4">DWG NO:</text>
<text x="350.8" y="276.9">Id. Ref:</text>
<text x="350.8" y="282.8">REV</text>
<text x="371.2" y="282.9">SIZE</text>
<text x="390.9" y="282.9">SHEET</text>
</g>
</svg>
